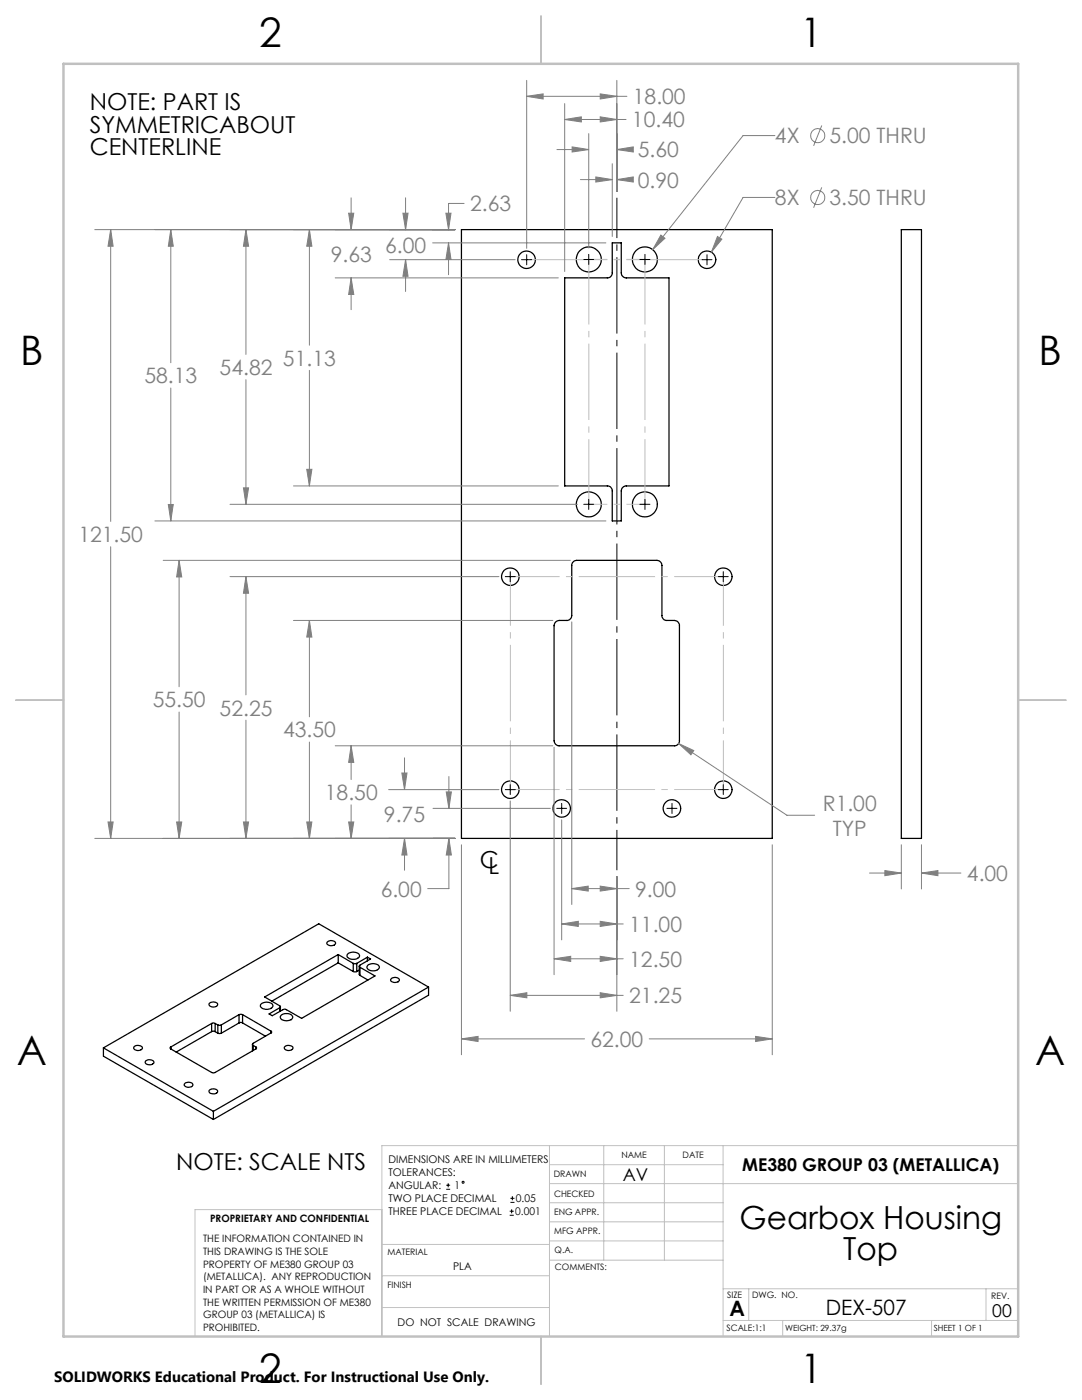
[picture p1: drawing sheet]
<svg xmlns="http://www.w3.org/2000/svg" width="216mm" height="279mm" viewBox="0 0 216 279" stroke-linecap="round" stroke-linejoin="round" font-family="sans-serif">
<g fill="none" stroke="#000" stroke-width=".25">
<path d="M92.1 45.8h62v121.5h-62zM112.7 55.5h8.5a.96 .96 0 0 0 1-1v-6h1.8v6a1.02 1.02 0 0 0 1 1h8.5v41.5h-8.5a1.02 1.02 0 0 0-1 1v6h-1.8v-6a.96 .96 0 0 0-1-1h-8.5zM179.8 45.8h4.1v121.5h-4.1zM114.2 112.3l.5-.4 .4-.1h16a1.02 1.02 0 0 1 1 1.1v9.9a.96 .96 0 0 0 1 1h1.5a1.02 1.02 0 0 1 1 1v23a.96 .96 0 0 1-1 1h-23a1.02 1.02 0 0 1-1-1v-23a1.09 1.09 0 0 1 1-1h1.5a1.02 1.02 0 0 0 1-1v-10.2zM65.3 188a1.05 1.05 0 0 1 1.7 .3 1.05 1.05 0 0 1-1.8-.1zM67.5 190.5l-14.7 8.5 3.1 1.8 .1 .2-.2 .1M67.5 190.5l3 1.8M67.5 190.5v1.7M67.5 192.2l-13.3 7.6M67.5 192.2l3 1.7M69.3 190.5a1.63 1.63 0 0 1 2.4 .1 1.17 1.17 0 0 1-1.7 .8 .68 .68 0 0 1-.7-.9zM70.5 192.3h.7"/>
<path d="M70.5 193.9h.7M70.5 192.3v1.6M71.2 192.3v1.6M71.7 192.8v1.7l.1 .2M71.7 193.6l-.5 .3M71.8 193l3 1.8-14.6 8.4-3.3-1.8-.5 .1-2.1 1.2-.6-.3 2.1-1.3M71.8 193v1.7M71.8 194.7l1.6 .9M73.3 191l.6 .4-2.1 1.2-.1 .2 .1 .2M73.3 191l-2.1 1.3M73.3 191v.8M73.4 192.6a1.69 1.69 0 0 1 2.3 .3 1.26 1.26 0 0 1-1.9 .7 .59 .59 0 0 1-.5-.4 .59 .59 0 0 1 .1-.6z"/>
<path d="M78.1 195.3a.9 .9 0 0 1 1.6 .4 1.08 1.08 0 0 1-1.8-.1zM85.5 197l-42.9 24.8M85.5 197v1.6l-42.9 24.8M85.5 197l-21.9-12.6-43 24.7M20.6 209.1l22 12.7M20.6 209.1v1.7l22 12.6M26.7 208.9a1.09 1.09 0 0 1 1.7 .3 1.05 1.05 0 0 1-1.7 0zM29 211.8a1.09 1.09 0 0 1 1.7 .3 1.05 1.05 0 0 1-1.7-.1zM34.1 209l-.2 .1 .2 .2M34.1 209.3l8.5 4.8 8.4-4.8M34.1 209v.3M36.8 216.3a1.02 1.02 0 0 1 1.7 .2 .97 .97 0 0 1-.9 .5 .97 .97 0 0 1-.8-.6z"/>
<path d="M41.8 217.6a1.02 1.02 0 0 1 1.6 .2 .97 .97 0 0 1-.9 .5 .97 .97 0 0 1-.8-.6zM41.8 200.2a1.16 1.16 0 0 1 1.6 .2 .92 .92 0 0 1-.8 .6 .92 .92 0 0 1-.9-.6zM42.2 204.3l.3-.1 .4 .1M42.2 205.9l.4-.1 .3 .1M42.2 204.3l-8.1 4.7M42.2 204.3v1.6M42.2 205.9l-7.1 4.1M42.9 204.3l.6 .2M42.9 204.3v1.6M42.9 205.9l.6 .3M43.5 204.5l.3 .1 .4-.1M43.5 206.2h.7"/>
<path d="M43.5 204.5v1.7M44.2 204.5v1.7M47.7 202.5h.7M47.7 204.2l.2-.2 .5 .2M47.7 202.5l-3.5 2M47.7 202.5v1.7M47.7 204.2l-3.5 2M48.4 202.5l5.6 3.3M48.4 202.5v1.7M48.4 204.2l4.6 2.6M50.4 208.4v1.3M50.5 208.6l.5 .4"/>
<path d="M50.5 208.6v1.1M51 209l.2 .1-.2 .2M51 209v.3M52 200.4a1.63 1.63 0 0 1 2.4 .2 1.26 1.26 0 0 1-1.9 .7l-.5-.4zM54 206.2l-3.5 2-.1 .2 .1 .2M54 205.8a.19 .19 0 0 1 .2 .2 .19 .19 0 0 1-.2 .2M54 205.8v.4M55.8 201.1v.8M56 200.9v.9M56.1 202.6a1.55 1.55 0 0 1 2.3 .4 1.52 1.52 0 0 1-2.3 .4l-.2-.4zM56.9 208.8a1.22 1.22 0 0 1 1.6 .3 .91 .91 0 0 1-.9 .6 .91 .91 0 0 1-.9-.7zM42.6 221.8v1.6"/>
<circle cx="105.1" cy="51.8" r="1.75"/>
<circle cx="117.5" cy="51.8" r="2.5"/>
<circle cx="128.7" cy="51.8" r="2.5"/>
<circle cx="141.1" cy="51.8" r="1.76"/>
<circle cx="101.8" cy="115.1" r="1.75"/>
<circle cx="117.5" cy="100.7" r="2.49"/>
<circle cx="128.7" cy="100.7" r="2.49"/>
<circle cx="144.3" cy="115.1" r="1.76"/>
<circle cx="101.8" cy="157.6" r="1.75"/>
<circle cx="144.3" cy="157.6" r="1.76"/>
<circle cx="112.1" cy="161.3" r="1.76"/>
<circle cx="134.1" cy="161.3" r="1.75"/>
</g>
<g fill="none" stroke="#808080" stroke-width=".2">
<path d="M105.1 16.1v33.5M105.1 19.2h20M105.1 19.2l3.3-.5v1.1zM119.8 18.7l3.3 .5-3.3 .6zM123.1 16.1v22.1M70.1 39.5v6.3M80.9 39.5v6.3M111.1 29.8h6.4M112.7 23.8l3.3-.5v1zM112.7 20.7v33.5M112.7 23.8h12.2M114.2 29.3l3.3 .5-3.3 .5z"/>
<path d="M115.8 35.8h6.4M117.5 26.7v22.8M118.9 35.3l3.3 .5-3.3 .5zM119.8 23.3l3.3 .5-3.3 .5zM122.2 32.7v14.5M123.1 29.8l3.3-.5v1zM123.1 35.8l3.3-.5v1zM123.1 29.8h3M123.1 35.8h3M154.6 39.4h-6.3l-6.3 10.9M154.6 27.1h-6.3l-18.1 22.7M164 37.4l-1.7 4.1"/>
<path d="M164 25l-1.7 4.1M18.9 45.8h71.9M22.1 45.8v58.3M22.1 45.8l.5 3.3h-1zM34.1 45.8v26.6M34.1 45.8l.5 3.3h-1zM49.1 45.8v24.9M49.1 45.8l.5 3.3h-1zM61.7 45.8v23.1M61.7 45.8l.5 3.3h-1zM66.9 55.5h44.5M69.6 42.5h1l-.5 3.3z"/>
<path d="M70.1 55.5v6.3M70.1 55.5l.5 3.3h-1zM77.8 51.8h25M80.4 42.5h1l-.5 3.3zM80.9 51.8v6.4M80.9 51.8l.5 3.3h-1zM86.3 48.5h34.6M89 42.5h1l-.5 3.3zM89.5 48.5v6.3M89.5 48.5l.5 3.3h-1zM92.6 40.6h-3.1v5.2M131.9 46.9l.8 .7-2.5 2.2z"/>
<path d="M143.2 47.2l.8 .5-2 2.6zM34.1 77.4v26.6M49.1 75.8v24.8M61.7 73.9v23.1M48.6 97.4h1l-.5 3.2zM58.6 97h52.8M61.2 93.7h1l-.5 3.3zM22.1 109.1v58.2M30.9 104h90M32.6 111.8h81.2M33.6 100.7h1l-.5 3.3zM35.7 111.8v25.3"/>
<path d="M35.7 111.8l.6 3.3h-1.1zM45.9 115.1h53.7M45.9 100.6h69.3M49.1 115.1v23.6M49.1 115.1l.5 3.3h-1zM58.6 123.8h51.7M61.7 123.8v19.3M61.7 123.8l.5 3.3h-1zM114.1 124.1v56.4M35.7 142.1v25.2M49.1 143.7v23.6M61.7 148.1v19.2"/>
<path d="M66.9 148.8h43.4M70.1 148.8v6.8M70.1 148.8l.5 3.4h-1zM77.5 157.6h22.1M80.2 154.3h1l-.5 3.3zM80.7 151.2v6.4M89 158h1.1l-.5 3.3zM89.6 155v6.3M101.8 159.8v42M110.6 149.1v45.4M135.4 148.4l21.6 14.3h5.6M135.4 148.4l3 1.4-.5 .8z"/>
<path d="M18.9 167.3h71.9M21.6 164h1l-.5 3.3zM35.2 164h1.1l-.6 3.3zM48.6 164h1l-.5 3.3zM61.2 164h1l-.5 3.3zM69.6 164h1l-.5 3.3zM70.1 160.6v6.7M80.7 167.3v6.4M80.7 167.3l.5 3.3h-1zM86.4 161.3h23.4M89.6 167.3v10h-4.3M89.6 167.3l.5 3.3h-1.1z"/>
<path d="M92.1 168.6v41.9M112.1 163.6v24M114.1 177.3l3.3-.5v1zM114.1 177.3h11.5M119.8 176.8l3.3 .5-3.3 .5zM123.1 174.9v26.9M154.1 168.6v41.9M173.5 174.2h6.3M176.6 173.7l3.2 .5-3.2 .6zM179.8 168.6v8.8M183.9 168.6v8.8M183.9 174.2h7.8"/>
<path d="M183.9 174.2l3.2-.5v1.1zM101.8 198.6h22.6M101.8 198.6l3.3-.5v1zM110.6 191.3h13.8M110.6 191.3l3.3-.4v1zM112.1 184.4h12.3M112.1 184.4l3.3-.5v1zM119.8 183.9l3.3 .5-3.3 .5zM119.8 198.1l3.3 .5-3.3 .5zM119.8 190.9l3.3 .4-3.3 .6zM92.1 207.3l3.3-.5v1.1zM92.1 207.3h24.5"/>
<path d="M129.5 207.3h24.6M150.8 206.8l3.3 .5-3.3 .6z"/>
<circle cx="163.2" cy="27.1" r="1.41"/>
<circle cx="163.2" cy="39.4" r="1.41"/>
</g>
<g fill="none" stroke="#000" stroke-width=".2">
<path d="M104.1 51.8h2M105.1 50.8v2M116.5 51.8h2M117.5 50.8v2M127.7 51.8h2M128.7 50.8v2M140.1 51.8h2M141.1 50.8v2M117.5 99.7v2M128.7 99.7v2M100.8 115.1h2M101.8 114.1v2"/>
<path d="M116.5 100.6h2M127.7 100.6h2M143.3 115.1h2M144.3 114.1v2M100.8 157.6h2M101.8 156.6v2M143.3 157.6h2M144.3 156.6v2M111.1 161.3h2M112.1 160.3v2M133.1 161.3h2M134.1 160.3v2"/>
<path d="M89 237.3h.8M89 236.5h.8M89.4 236.1v.9M101.8 240h.9M101.8 239.1h.9M102.2 238.7v.8M101.7 242.5h.8M101.7 241.7h.8M102.1 241.3v.8"/>
<circle cx="92.4" cy="235.9" r=".2"/>
</g>
<path d="M123.1 173.7v-134.2" fill="none" stroke="#000" stroke-width=".2" stroke-dasharray="15.2 1.3 1.3 1.3" stroke-dashoffset="7.2" stroke-linecap="butt"/>
<path d="M101.8 115.1v42.5M144.3 115.1h-42.5M101.8 157.6h42.5M144.3 157.6v-42.5" fill="none" stroke="#c0c0c0" stroke-width=".2" stroke-dasharray="15.2 1.3 1.3 1.3" stroke-dashoffset="5.4" stroke-linecap="butt"/>
<path d="M128.7 51.8h-11.2M117.5 100.6h11.2" fill="none" stroke="#c0c0c0" stroke-width=".2" stroke-dasharray="15.2 1.3 1.3 1.3" stroke-dashoffset="11.5" stroke-linecap="butt"/>
<path d="M117.5 51.8v48.8M128.7 100.6v-48.8" fill="none" stroke="#c0c0c0" stroke-width=".2" stroke-dasharray="15.2 1.3 1.3 1.3" stroke-dashoffset="2.2" stroke-linecap="butt"/>
<path d="M105.1 51.8h36" fill="none" stroke="#c0c0c0" stroke-width=".2" stroke-dasharray="15.2 1.3 1.3 1.3" stroke-dashoffset="-.9" stroke-linecap="butt"/>
<g fill="none" stroke="#c0c0c0" stroke-width=".2">
<path d="M109.6 228.6v38.1M109.6 232.4h34.7M109.6 236.2h93.6M120.5 228.6v22.9M132.6 228.6v22.9M144.3 228.6v38.1M203.2 228.6h-127v38.1M76.2 254.6h33.4M76.2 248.4h33.4M76.2 241.4h-37.3v25.3M109.6 251.5h34.7M109.6 240h34.7"/>
<path d="M109.6 243.8h34.7M109.6 247.7h34.7M144.3 257.2h58.9M149.4 257.2v6.3M196.7 257.2v6.3M76.2 260.9h33.4M144.3 263.5h58.9M156.2 263.5v3.2M185.9 263.5v3.2"/>
</g>
<path d="M108 3.2v9.5M3.1 139.7h9.6M203.2 139.7h9.5M108 266.7v9.6" fill="none" stroke="#c0c0c0" stroke-width=".25"/>
<path d="M12.7 12.7h190.5v254h-190.5z" fill="none" stroke="#c0c0c0" stroke-width=".5"/>
<path d="M22.1 45.8l.5 3.3h-1zM21.6 164h1l-.5 3.3zM92.1 207.3l3.3-.5v1.1zM150.8 206.8l3.3 .5-3.3 .6zM112.1 184.4l3.3-.5v1zM119.8 183.9l3.3 .5-3.3 .5zM101.8 198.6l3.3-.5v1zM119.8 198.1l3.3 .5-3.3 .5zM135.4 148.4l2.5 2.2 .5-.8zM89.6 167.3l.5 3.3h-1.1zM89 158h1.1l-.5 3.3zM80.7 167.3l.5 3.3h-1zM80.2 154.3h1l-.5 3.3zM49.1 115.1l.5 3.3h-1zM48.6 164h1l-.5 3.3zM80.9 51.8l.5 3.3h-1zM80.4 42.5h1l-.5 3.3zM143.2 47.2l-1.2 3.1 2-2.6zM131.9 46.9l-1.7 2.9 2.5-2.2zM105.1 19.2l3.3-.5v1.1zM119.8 18.7l3.3 .5-3.3 .6zM114.2 29.3l3.3 .5-3.3 .5zM123.1 29.8l3.3-.5v1zM110.6 191.3l3.3-.4v1zM119.8 190.9l3.3 .4-3.3 .6zM114.1 177.3l3.3-.5v1zM119.8 176.8l3.3 .5-3.3 .5zM119.8 23.3l3.3 .5-3.3 .5zM112.7 23.8l3.3-.5v1zM69.6 42.5h1l-.5 3.3zM70.1 55.5l.5 3.3h-1zM61.7 45.8l.5 3.3h-1zM61.2 93.7h1l-.5 3.3zM49.1 45.8l.5 3.3h-1zM48.6 97.4h1l-.5 3.2zM123.1 35.8l3.3-.5v1zM118.9 35.3l3.3 .5-3.3 .5zM89.5 48.5l.5 3.3h-1zM89 42.5h1l-.5 3.3zM35.7 111.8l.6 3.3h-1.1zM35.2 164h1.1l-.6 3.3zM70.1 148.8l.5 3.4h-1zM69.6 164h1l-.5 3.3zM61.7 123.8l.5 3.3h-1zM61.2 164h1l-.5 3.3zM33.6 100.7h1l-.5 3.3zM34.1 45.8l.5 3.3h-1zM176.6 173.7l3.2 .5-3.2 .6zM183.9 174.2l3.2-.5v1.1z" fill="#808080"/>
<g font-size="8.1">
<text x="51.7" y="9.3">2</text>
<text x="159.7" y="9.3">1</text>
<text x="4" y="72.8">B</text>
<text x="207.2" y="72.8">B</text>
<text x="3.3" y="212.5">A</text>
<text x="206.5" y="212.5">A</text>
<text x="51.7" y="276">2</text>
<text x="159.7" y="276">1</text>
</g>
<g font-size="6.3">
<text x="147.6" y="245.4">Gearbox Housing</text>
<text x="168.3" y="251.4">Top</text>
</g>
<g font-size="4.7">
<text x="17.9" y="22">NOTE: PART IS</text>
<text x="17.9" y="26.5">SYMMETRICABOUT</text>
<text x="17.9" y="31">CENTERLINE</text>
<text x="95.8" y="173.2">C</text>
<text x="97.5" y="174.5">L</text>
<text x="35.2" y="233.5">NOTE: SCALE NTS</text>
</g>
<g font-size="4.2" fill="#808080">
<text x="126.3" y="20.8">18.00</text>
<text x="126.1" y="25.4">10.40</text>
<text x="154.6" y="28.6">4X</text>
<text x="165.5" y="28.6">5.00 THRU</text>
<text x="127.3" y="31.4">5.60</text>
<text x="127.3" y="37.4">0.90</text>
<text x="154.6" y="41">8X</text>
<text x="165.5" y="41">3.50 THRU</text>
<text x="93.8" y="42.2">2.63</text>
<text x="66" y="52.2">9.63</text>
<text x="76.8" y="50.4">6.00</text>
<text x="28.8" y="76.5">58.13</text>
<text x="43.8" y="74.8">54.82</text>
<text x="56.5" y="73">51.13</text>
<text x="15.6" y="108.2">121.50</text>
<text x="30.5" y="141.2">55.50</text>
<text x="43.8" y="142.8">52.25</text>
<text x="56.5" y="147.2">43.50</text>
<text x="64.8" y="159.7">18.50</text>
<text x="164.2" y="161.8">R1.00</text>
<text x="76.6" y="164">9.75</text>
<text x="166.2" y="166.8">TYP</text>
<text x="76" y="178.9">6.00</text>
<text x="126.7" y="178.9">9.00</text>
<text x="192.9" y="175.8">4.00</text>
<text x="125.6" y="186">11.00</text>
<text x="125.6" y="192.9">12.50</text>
<text x="125.6" y="200.2">21.25</text>
<text x="117.8" y="208.9">62.00</text>
</g>
<g font-size="4.2">
<text x="145.6" y="262.7">A</text>
<text x="164.8" y="262.4">DEX-507</text>
</g>
<g font-size="3.5">
<text x="148.1" y="233.6">ME380 GROUP 03 (METALLICA)</text>
<text x="124.3" y="235.6">AV</text>
<text x="198" y="262.8">00</text>
</g>
<text font-size="3" x="10.8" y="275.7">SOLIDWORKS Educational Product. For Instructional Use Only.</text>
<g font-size="2.1">
<text x="77.5" y="232.2">DIMENSIONS ARE IN MILLIMETERS</text>
<text x="77.5" y="234.7">TOLERANCES:</text>
<text x="77.5" y="237.3">ANGULAR:</text>
<text x="77.5" y="239.9">TWO PLACE DECIMAL</text>
<text x="90.7" y="237.3">1</text>
<text x="102.9" y="239.9">0.05</text>
<text x="77.5" y="242.5">THREE PLACE DECIMAL</text>
<text x="102.8" y="242.5">0.001</text>
<text x="90.4" y="253.4">PLA</text>
<text x="79.3" y="264.6">DO NOT SCALE DRAWING</text>
</g>
<g font-size="2">
<text x="41.9" y="244">PROPRIETARY AND CONFIDENTIAL</text>
<text x="40.5" y="248">THE INFORMATION CONTAINED IN</text>
<text x="40.5" y="250.5">THIS DRAWING IS THE SOLE</text>
<text x="40.5" y="253">PROPERTY OF ME380 GROUP 03</text>
<text x="40.5" y="255.5">(METALLICA). ANY REPRODUCTION</text>
<text x="40.5" y="258.1">IN PART OR AS A WHOLE WITHOUT</text>
<text x="40.5" y="260.6">THE WRITTEN PERMISSION OF ME380</text>
<text x="40.5" y="263.1">GROUP 03 (METALLICA) IS</text>
<text x="40.5" y="265.6">PROHIBITED.</text>
</g>
<g font-size="1.8">
<text x="124" y="231.1">NAME</text>
<text x="136.2" y="231.1">DATE</text>
<text x="110.5" y="234.8">DRAWN</text>
<text x="110.5" y="238.9">CHECKED</text>
<text x="110.6" y="242.5">ENG APPR.</text>
<text x="77.3" y="250.5">MATERIAL</text>
<text x="110.6" y="246.3">MFG APPR.</text>
<text x="110.7" y="250">Q.A.</text>
<text x="77.3" y="257">FINISH</text>
<text x="110.7" y="253.5">COMMENTS:</text>
<text x="145.1" y="259">SIZE</text>
<text x="150.1" y="259.1">DWG. NO.</text>
<text x="197.8" y="259.2">REV.</text>
<text x="145" y="265.7">SCALE:1:1</text>
</g>
<g font-size="1.7">
<text x="156.7" y="265.7">WEIGHT: 29.37g</text>
<text x="186.3" y="265.7">SHEET 1 OF 1</text>
</g>
</svg>
